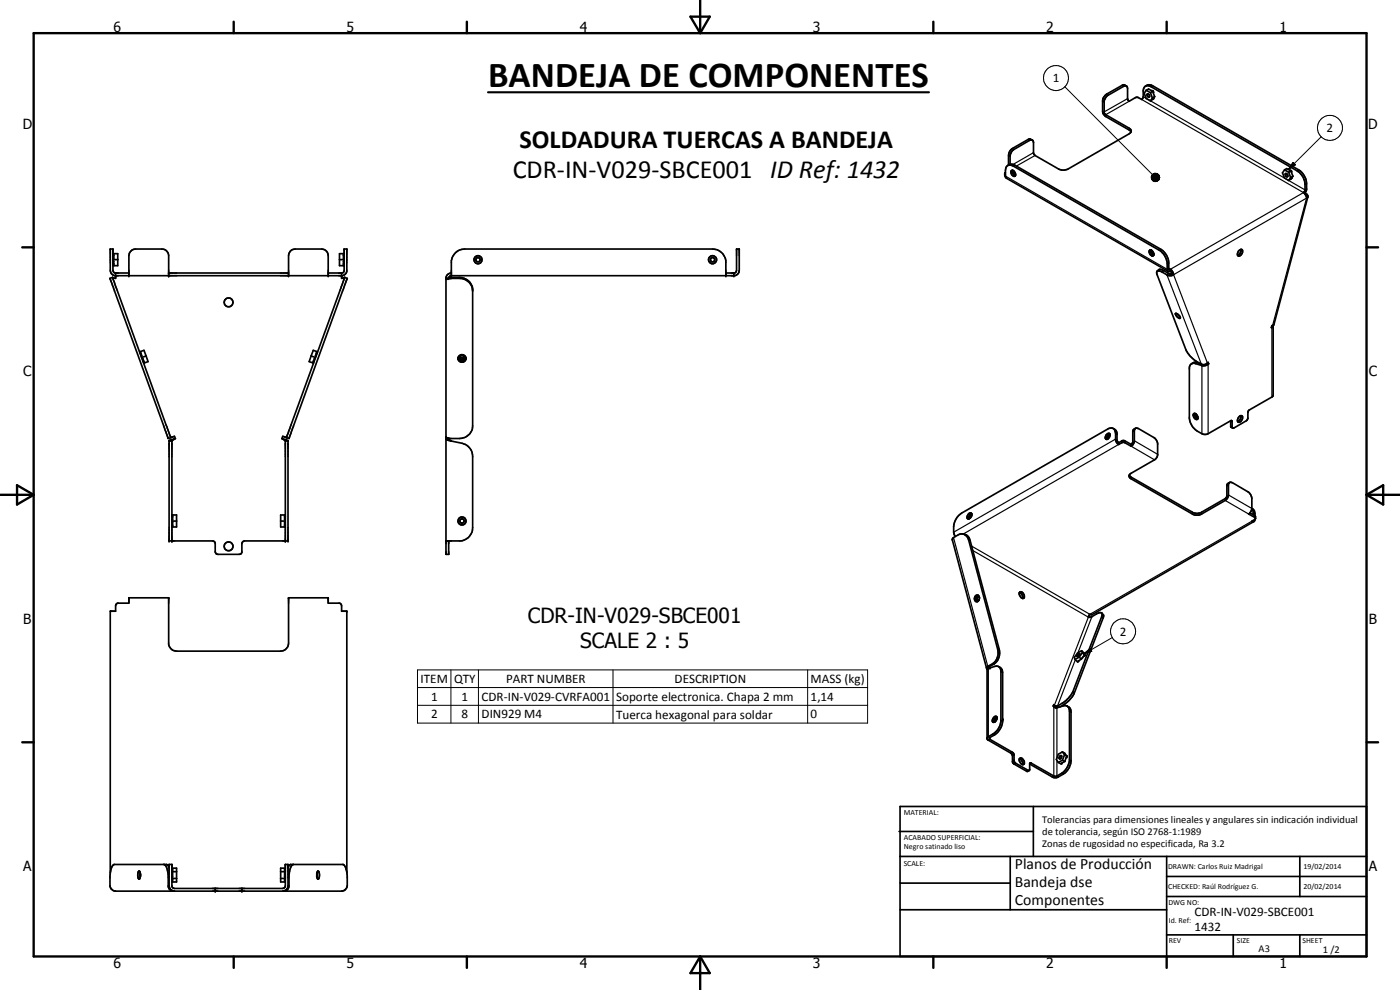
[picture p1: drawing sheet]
<svg xmlns="http://www.w3.org/2000/svg" width="420mm" height="297mm" viewBox="0 0 420 297" stroke-linecap="round" stroke-linejoin="round" font-family="sans-serif">
<g fill="none" stroke="#000" stroke-width=".51">
<path d="M338 25.8l.4 .7v3.2l.5 .7 2.3-1.2 1.4 .6 .5-.6v-2.1a1.41 1.41 0 0 1 .9-1.3 1.41 1.41 0 0 1 1.5 .2l43.8 25.3a5 5 0 0 1 2.4 4.1v1.6l-.5 .8 .3 .3M338 25.8h-.6l-5.3 3.1-.7 1.5v3.3l.4 .7 7.1 4.1 .5 .5v.6M338 25.8a.93 .93 0 0 0-1.2-.2l-4.7 2.7-.8 .7-.4 1.1v3.5l.3 .6 .6 .8 7.3 4.2 .3 .4M339.4 39.6l-.5 .5-18.4 10.6a3.1 3.1 0 0 1-2.8 0l-7.2-4.2-.3-.5v-3.4l-.5-.6M343.8 25.8l1-.4 1.1 .3 43.9 25.3a5.2 5.2 0 0 1 2.3 4.1v1.8l-.6 1.2M344 27.1l.7-.4 1.4 .6M344 27.1l-.6 .9 .6 1.5 1.3 .8M344 27.1l1.3 .7M344.3 28.2a.56 .56 0 0 1 .6 .3 .56 .56 0 0 1-.1 .7l-.5-.4zM345.3 27.8l.6 1.6M345.9 29.4l-.6 .9M346.1 27.3l.4 1.7"/>
<path d="M346.1 27.3l-.8 .5M346.1 29.6h.1M346.2 29.6l-.9 .7M346.5 29l-.4 .6h.1M346.5 29l-.6 .4M301.5 52l.2 .8M301.5 52l.2 .3M301.7 51.7l-.2 .3M302.4 49.7l-.5 .6-.2 .9v1.8l.3 .5 48.6 27.9M302.4 49.7l.8-.2 .9 .3 43.8 25.3a5.2 5.2 0 0 1 2.4 3.7v2.2l.3 .4M303.1 49.3l1.5 .3 43.8 25.2a5.2 5.2 0 0 1 2.4 4.1v1.7l.4 .2M303.1 49.3l-.7 .4"/>
<path d="M303.5 51.2a.99 .99 0 0 1 1.1 .5 .99 .99 0 0 1-.2 1.2 1.22 1.22 0 0 1-.9-1.7zM303.9 51.1l.1 .8 .7 .7M304.2 51.3a.67 .67 0 0 0 .6 .9M309.6 42l-.6 .1-5.3 3.2-.6 1.6v2.4M309.8 42l-.6-.3-.5 .1-5.3 3.1-.6 .9-.1 .8v2.9M385.5 51l.7-.4 1.4 .6M385.5 51l-.6 .9 .6 1.5 1.2 .7M385.5 51l1.2 .7M385.8 52.1a.51 .51 0 0 1 .6 .3 .51 .51 0 0 1-.2 .6l-.4-.5zM386.7 51.7l.6 1.6M387.3 53.3l-.6 .8M387.6 51.2l.4 1.7"/>
<path d="M387.6 51.2l-.9 .5M387.6 53.5h.1M387.7 53.5l-1 .6M388 52.9l-.4 .7 .1-.1M388 52.9l-.7 .4M391.5 58.1l.6 1.3 .4-.3-.3-.8M391.6 58l.6 .3M392.2 58.3l-.5 .1M392.5 59.1l-10.2 38.4-.4 .2M33.9 79.3h.3M33.9 76.1h1.4v3.6h-1.4M33.9 78.4h.3v1.3"/>
<path d="M33.9 76.5h.3M33.9 76.7h.3M33.9 79.1h.3M33.9 77.9h1.4M34.2 76.1v1.4h-.3M101.9 77.9h1.4M103.1 79.3h.2M103.1 76.1v1.4h.2M103.1 76.5h.2M103.1 76.7h.2M103.1 79.1h.2M103.3 76.1h-1.4v3.6h1.4"/>
<path d="M103.3 78.4h-.2v1.3M345.1 75a1.14 1.14 0 0 1 .9 1.8 1.17 1.17 0 0 1-.9-1.8zM345.4 75a1.34 1.34 0 0 0 .8 1.5M345.7 75.2l.1 .7 .5 .2M371.7 75.4l.5-.5 .5-.1a1.35 1.35 0 0 1-.9 2l-.4-.3zM372.4 74.8l-.2 1.1-.8 .7M33.8 83.2l.1 .2M33.8 83.2l-.8 .3 .2 .7 17.1 46.9 .2 .5 .8-.3M33.8 83.2v.2M33.8 83.4l17.5 47.9M34.7 81.9v1.6l-.8-.1M38.7 81.9h-4.2l-.3-.2-.3-.6v-6.4h-.8v6.7l.4 .8 .9 .5h68.4l.9-.5 .4-.8v-6.7h-.8v6.6l-.2 .4-.4 .2h-4.2"/>
<path d="M38.7 82.7v-6a2.09 2.09 0 0 1 2-2h7.9a2 2 0 0 1 2 2v6M50.6 81.9h36M86.6 82.7v-6a2 2 0 0 1 2-2h7.9a2 2 0 0 1 2 2v6M102.5 81.9v1.6l.9-.2M103.5 83.2l-17.5 48.1M103.5 83.2l.7 .4-17.3 47.5-.2 .5-.7-.3M103.5 83.2v.1M133.8 83.5v82.8h.9v-4M133.8 83.5h1.7M134.7 83.5h-.9M135.5 82.7v-4.5a4.1 4.1 0 0 1 4-3.5h74.4a4.1 4.1 0 0 1 3.9 3.5v4.5M135.5 83.5a5.9 5.9 0 0 1 5.4 1.3l.9 1.6"/>
<path d="M135.5 83.2v.3M135.5 83.2h2.4a3.9 3.9 0 0 1 3.9 4.1M135.5 83.2l-.8 .3M135.5 81.9l-1.3 .6-.4 1M141.8 86.5v41.3a3.8 3.8 0 0 1-3.9 3.8l-3.2-.1M217.8 81.9h2.7l.4-.4 .2-6.8h.8l-.1 6.7-.3 .8-1 .5h-85.3l-.5 .8M220.2 81.9v.8M347.2 81.4v1l8.9 22.9 1.1 1.6 1.9 1.6 1.7 .8h.9l.5-.2M347.2 81.4a1.3 1.3 0 0 1 2.1-.2l1.4 .8M347.2 81.4h1l2 1.1M350.7 82l-.5 .5M350.7 82l1 .2"/>
<path d="M351.2 81.3l-.6 .1M351.2 80.8v.5M351.2 80.8a2.05 2.05 0 0 1 1 1.6M351.2 81.3l.5 .9M351.7 82.2l.5 .2M352.2 82.4l-.7 .3-1.3-.2M352.8 94.1a1.42 1.42 0 0 1 1.3 1.4 1.72 1.72 0 0 1-1.3-1.4zM353.4 94.3l.6 .6M381.6 98.2l.1 .1M381.9 97.7l.2 .1v20.9l-.4 .4-6.8 4-.4 .6v1.9l-.5 .6-3.8 2.3-.4-.4v-1.7l-.5-.2M381.9 97.7h-.2l-.2 .6h.2M382.1 98l-.4 .3"/>
<path d="M42.1 105.5l.5 1.3-.2 .1M42.1 105.5l-.2 .1M42.1 105.5l1.1-.4 .6 1.7M42.2 105.9l-.2 .1M42.3 106l-.2 .2M42.6 107.7l.3-.1 .4 1.3M43.1 108.3l-.2 .1M43.2 108.5l-.2 .1M43.3 108.9l-.2 .1M43.8 106.8l.6 1.7-1.1 .4M43.8 106.8l-1.3 .5M93.4 106.8l-.6 1.7 1.1 .4"/>
<path d="M93.4 106.8l1.3 .5M93.9 108.9l.2 .1M94 108.5l.3 .1M94.1 108.3l.2 .1M94.6 107.7l-.3-.1-.4 1.3M94.9 106l.2 .2M94.9 105.9l.3 .1M95.1 105.5l.2 .1M95.1 105.5l-.5 1.3 .3 .1M95.1 105.5l-1.1-.4-.6 1.7M137.4 107.4a1.23 1.23 0 0 0 1.3 1 1.23 1.23 0 0 0 1.2-1M138.1 107.1l.5 .3 .7-.3"/>
<path d="M357.6 109.1l.9-.4 1.8 .4M360.7 109.7l-1.9-.6a1.29 1.29 0 0 0-1.9 1.3v15.2a5.6 5.6 0 0 0 3.8 4.5l.7 .2 1.2-.2 6.7-3.9M361.1 109.4l-.4 .3M362.2 109.1l.4 .2M362.4 108.9l.3 .2M362.4 108.9l.2-.2 .1 .4M362.4 108.9l-.2 .2M362.6 109.3l-1 .4h-.9M362.7 109.1l-.1 .2M50.7 132.3h.9M51.3 131.3l1.1-.4 .3 .7-.3 .1M51.3 131.3h.1"/>
<path d="M52.4 131.7l-1.7 .6v30h13.3l.6 .6v2.8l.2 .4 .6 .2 6.8-.1 .4-.5v-2.8l.2-.3 .6-.3h13v-30l-1.2-.5M52.4 131.7l-.8 .5v30.1M84.9 131.7l.7 .5v30.1M84.9 131.7l.1 .1M85.6 132.3h.8M86 131.3l-1.1-.4-.3 .7 .3 .1M86 131.3h.1M133.8 131.6h.9M133.8 131l.3 .3 .6 .2M134.7 131.7h-.9l1.5 .6M134.7 131.5v.3l.6 .4M135.3 132.3l3.4 .7a4 4 0 0 1 3.1 3.9v21.4a4 4 0 0 1-3.5 4h-4.5"/>
<path d="M331.9 130.6a.88 .88 0 0 1 1.1-.5 1.25 1.25 0 0 1-1.1 1.7l-.2-.4zM333.1 130.3a1.29 1.29 0 0 0-.9 1.5M333.1 130.7l-.5 .4v.5M334.1 128.6l.7 .4 .4 .7v2.3l.5 .8M334.1 128.6l.4 .3a4.9 4.9 0 0 1 .3 3.1l.4 .9 .5 .4M334.1 128.6l-.5-.2-.9 .2-44.1 25.4a5.4 5.4 0 0 0-2.4 4v1.7l.5 1.3M335.7 133.3l1.1-.5 .5-.1 2.2 1.2M335.7 132.8l1.1-.6h.7l2 1.1M335.7 132.8v.5M339.5 133.3v.6M339.5 133.9l.5-.5 .4-.9v-3.4a.74 .74 0 0 1 1.2-.5l4.9 2.8 .5 .6 .4 1.1v3.7l-.9 1.2-7.3 4.2-.3 .3M340.8 128.5l-.8 .7v3.3l-.5 .8"/>
<path d="M358.6 124.1l.1 .8 .8 .7M359 124.2l-.2-.1a.62 .62 0 0 0-.7 .4 .62 .62 0 0 0 .2 .8l.7 .6 .5-.3M359 124.2l.5 .9v.5M359 124.2v.6l.5 .4M369.3 126.2v1.8l.6 .4M372 124.9l.7-.1a1.21 1.21 0 0 1 0 1.2 1.21 1.21 0 0 1-1.2 .6l-.1-.7zM372.4 124.7a1.51 1.51 0 0 1-1 1.7M51.6 154.9h.2M51.6 154.5h1.4v3.6h-1.4M51.6 156.7h.2v1.4M51.6 157.7h.2M51.6 157.5h.2"/>
<path d="M51.6 155.1h.2M51.6 156.3h1.4M51.8 154.5v1.4h-.2M84.2 156.3h1.4M85.4 154.9h.2M85.4 154.5v1.4h.2M85.4 157.7h.2M85.4 157.5h.2M85.4 155.1h.2M85.6 154.5h-1.4v3.6h1.4M85.6 156.7h-.2v1.4M290.8 154.1l.5-.2a1.04 1.04 0 0 1 .1 1.2 1.04 1.04 0 0 1-1 .5l-.1-.7z"/>
<path d="M291.6 154.2l-.7 .7-.2 .8M291.6 154.6a.61 .61 0 0 0-.5 .9M338.9 142.5l.5 .6 18.4 10.6a2.72 2.72 0 0 0 2.8 0l7.5-4.4 .1-3.7 .8-.8M338.9 142.5v.6l.3 .4 19.2 11 1.3 .1 .7-.3 7.3-4.1a2.04 2.04 0 0 0 1-1.7v-3.2a.74 .74 0 0 1 1.2-.5l4.8 2.9a2.58 2.58 0 0 1 1 1.9v3M375.1 153.9l1.5 .8M375.7 152.6l-.3 .9-.7 .7 1.9 1.1 .2 .3M375.7 152.5l.8 .7 .1 1.5M375.7 152.6l.4 .7v1.2M376.3 156.5l-48.7 27.9a.6 .6 0 0 0-.7 .1 .6 .6 0 0 0-.1 .7h.6l2.5-1.4 .8 .1M376.6 154.7l.2 .9M376.6 155.8l-.9 .6 .6 .1M376.6 155.8l-.3 .7"/>
<path d="M376.8 155.6l-.2 .2M288.9 160.2l.9 .4 .5 .5 .4 1 8.7 32.7a3.9 3.9 0 0 1-1.5 4.3l-1.5 .8-.3 .5M288.9 160.2a2.36 2.36 0 0 1 2.3 2l8.7 32.6a4.2 4.2 0 0 1-1.5 4.4l-1.7 1 .4 .2M288.9 160.2l-1 .1-1.7 1-.4 .8 10.3 38.3M292.8 178.7a.87 .87 0 0 1 1.2 .9 .87 .87 0 0 1-1.4 .7l-.2-.7zM293.6 178.6a1.11 1.11 0 0 0-.3 1.9M293.9 179.2a.47 .47 0 0 0-.7 .4 .47 .47 0 0 0 .6 .5M305.9 177.8a1.46 1.46 0 0 1 1 1.8M306 177.8a.97 .97 0 0 1 1.4 .9v.6a.75 .75 0 0 1-.8 .2 .75 .75 0 0 1-.5-.7zM323.5 196.3l.6-.1-.8 .8zM323.9 197.1l.6 .7M323.9 197.1l-1.2 .8"/>
<path d="M324.5 197.8l-1.1 .8-.7-.7M324.6 195.2l.7 .7 .4 .7M324.6 195.2l-1.2 .8-1 1.3 .3 .6M324.6 195.2l.3 .6M324.9 195.8l.8 .8M324.9 195.8l-1 1.3M324.9 197.2v.2M325.7 196.6l-.3 .3-.1-.1-.8 1M330.7 183.9v1.1l-8.7 22.6-1.3 1.8-1.6 1.4-1.9 1.1-.6-.1-.3-.4-.3 .4 .7 .5 .5 .1a3.5 3.5 0 0 1 3.1-.5l.7 1.2v15.2a5.4 5.4 0 0 1-2.4 3.7l-1.6 .9h-.6l-7-4-.4 .2-.1 2.1M330.7 183.9l.5 .8-.1 .7-8.8 22.9-1.5 1.9-2.8 1.9M296.1 200.4l.3 .3M296.4 200.7h.1"/>
<path d="M296.4 200.7l-.2 .1v20.9l7.3 4.4 .4 .7v1.8l.3 .6 4 2.2 .7-.2M296.4 200.7l2.1-.8a1.35 1.35 0 0 1 1.9 1.3v15.3a5.2 5.2 0 0 1-2.4 3.7l-1.8 1.2M297.1 200.4h.1M298.2 215.3a.58 .58 0 0 1 .9-.3 .58 .58 0 0 1 0 .9l-.4 .6a.61 .61 0 0 1-.9-.1 .61 .61 0 0 1 .3-.9zM299.2 215.2l-.7 .5-.2 1M299.2 215.6l-.5 .4v.5M299.7 200l.9 .7 .3 1.1v14.6a5.4 5.4 0 0 1-2.4 4.1l-1.4 .8-.1 .4 6.9 4 .4 .7v1.9l.4 .6 4.2 2.3M300.9 215.8l.1 .1M300.9 215.6l.1 .3M301 215.9l-.1 .4M320.2 211.8l.8 .5 .4 1.4v14.5a5 5 0 0 1-2.3 4.1l-1.7 .9-1.2 .1-7.2-4.1M305.9 227.7a1.46 1.46 0 0 1 1 1.7"/>
<path d="M306.1 227.5a1.31 1.31 0 0 1 1.2 1.8l-.4 .1-.5-.3-.5-.9zM318 226.9l.4-.2a.56 .56 0 0 1 .1 .6 .56 .56 0 0 1-.6 .3zM318.8 225.6l.8 .4 .7 .9M318.8 225.6l-1.2 .7-.6 1.6 .6 .9M318.8 228.1l.8 .4M318.8 228.1l-1.2 .7M318.8 225.6l.7 .9M319.5 226.5l.8 .4M319.5 226.5l-.7 1.6M319.6 228.5l-1.1 .7-.9-.4M320.3 226.9l-.7 1.6M49.3 259.4a4.2 4.2 0 0 1 1.2 3.5l.1 3.4 .4 .7 1 .4"/>
<path d="M87.9 259.4a4.2 4.2 0 0 0-1.2 3.5v2.9a1.57 1.57 0 0 1-1.5 1.6M269.8 249.5h40.3M270.1 242h140v45h-140zM270.1 257h140M303.2 257v16M310.1 242v15M350.1 257v30M390.1 257v12M33.1 261.8v-78.4h1.6v-1.9l.6-.5h3.4v-1.6h11.9v13.9a2.44 2.44 0 0 0 2.4 2.1h31.2a2.46 2.46 0 0 0 2.4-2.4v-13.6h11.9v1.6h3.4l.6 .5v1.9h1.6v78.4M41.6 261.5l.1-.1a1.79 1.79 0 0 1 0 2.4 1.93 1.93 0 0 1-.1-2.3zM42.1 262.1v1M50.7 260.3l-.7-.9h-15.8a4.2 4.2 0 0 0-1.2 3.5v2.9a1.77 1.77 0 0 0 1.7 1.6h67.8a1.84 1.84 0 0 0 1.7-1.6l-.1-3.9a3.6 3.6 0 0 0-1.1-2.5h-15.8l-.8 .9"/>
<path d="M51.6 260.7h.2v2.4h-.2M51.6 260.5h1.4v4.1h-1.2v-.8h-.2M51.6 261.4h.2M51.6 263.6h1.4M51.8 261.5h1.2M52.4 267.4a1.65 1.65 0 0 1-1.7-1.6v-6.4h.9v6.6l.5 .5 32.8 .1 .7-.6v-6.6h.8v6.6l-.5 1-1 .4M64.6 266.6v.8M72.6 266.6v.8M84.2 263.6h1.4M84.2 261.5h1.2M85.4 261.4h.2M85.6 260.7h-.2v2.4h.2"/>
<path d="M85.6 260.5h-1.4v4.1h1.2v-.8h.2M95.1 262.1v1M95.1 262v1.1M95.1 262l.3-.6a1.72 1.72 0 0 1 .1 2.4l-.4-.7M270.1 265h33.1M270.1 273h80M350.1 269h60M350.1 263h60M350.1 280.5h60M370.1 280.5v6.5M390.1 280.5v6.5"/>
<circle cx="143.4" cy="77.9" r=".65"/>
<circle cx="143.5" cy="77.9" r="1.21"/>
<circle cx="213.8" cy="77.9" r="1.21"/>
<circle cx="213.9" cy="77.9" r=".65"/>
<circle cx="68.6" cy="90.7" r="1.32"/>
<circle cx="138.6" cy="107.3" r=".65"/>
<circle cx="138.7" cy="107.6" r="1.18"/>
<circle cx="138.6" cy="156.3" r=".64"/>
<circle cx="138.7" cy="156.3" r="1.21"/>
<circle cx="68.6" cy="163.9" r="1.32"/>
</g>
<g fill="#000">
<circle cx="301.7" cy="52.8" r=".25"/>
<circle cx="301.7" cy="52.8" r=".18"/>
<circle cx="38.7" cy="82.7" r=".25"/>
<circle cx="50.6" cy="82.7" r=".25"/>
<circle cx="50.6" cy="81.9" r=".25"/>
<circle cx="86.6" cy="82.7" r=".25"/>
<circle cx="98.5" cy="82.7" r=".25"/>
<circle cx="133.9" cy="83.6" r=".25"/>
<circle cx="134.4" cy="83.5" r=".25"/>
<circle cx="135.5" cy="82.7" r=".25"/>
<circle cx="217.8" cy="82.7" r=".25"/>
<circle cx="220.2" cy="82.7" r=".25"/>
<circle cx="220.2" cy="81.9" r=".25"/>
<circle cx="369.3" cy="126.2" r=".25"/>
<circle cx="38.7" cy="179.4" r=".25"/>
<circle cx="50.6" cy="179.4" r=".25"/>
<circle cx="50.7" cy="162.3" r=".25"/>
<circle cx="51.6" cy="162.3" r=".25"/>
<circle cx="85.6" cy="162.3" r=".25"/>
<circle cx="86.4" cy="162.3" r=".25"/>
<circle cx="86.6" cy="179.4" r=".25"/>
<circle cx="98.5" cy="179.4" r=".25"/>
<circle cx="104.1" cy="183.4" r=".25"/>
<circle cx="297.1" cy="200.4" r=".25"/>
<circle cx="50.7" cy="259.4" r=".25"/>
<circle cx="51.6" cy="259.4" r=".25"/>
<circle cx="85.6" cy="259.4" r=".25"/>
<circle cx="86.4" cy="259.4" r=".25"/>
<circle cx="64.6" cy="267.4" r=".25"/>
<circle cx="64.6" cy="266.6" r=".25"/>
<circle cx="72.6" cy="266.6" r=".25"/>
<circle cx="72.6" cy="267.4" r=".25"/>
</g>
<g fill="none" stroke="#000" stroke-width=".35">
<path d="M330.9 30.4l.5 .2M332.1 28.3l.5 .3M336.8 25.6l.4 .3M338.4 29.6l-7 4M338.9 30.4l-7.1 4M338.9 38.5v.5M342.6 29.8l48.6 28-40 23-.4-.3-.5 .3-48.6-28M343.1 29l48.6 28 .4-.3M345.9 25.7l-.4 .3M302.7 46.6l.4 .3M303.9 44.5l.4 .3M304.6 49.6l-.5 .2"/>
<path d="M308.5 41.9l.5 .2M310.2 45.8l-6.1 3.5M310.6 46.7l-5.6 3.1M389.8 51l-.5 .3M392.1 55.1l-.4 .3M348.4 74.8l-.5 .3M350.8 78.9l-.5 .3M349.3 81.2l-.5 .5M350.2 82.5l10.3 26.8M381.7 98.3v20.8M381.9 97.7l10.2-38.3-39.9 23 10.2 26.5M359.2 108.8l-.4 .3"/>
<path d="M360.7 109.7v20.4M362.6 109.3v20.8M334.8 131.7l-48.6 28M334.8 130.1l.4 .2M335.7 133.3l-46.6 26.9M336.7 132.3v.5M337.6 132.3v.5M339.5 133.9l7 4.1M340.4 132.2l7 4.1M340.4 129.3l-.4 .2M369.3 126.2l.5 .3M369.3 127.9l.5 .2"/>
<path d="M339.4 143.1v.5M357.8 153.7v.5M360.6 153.7v.5M367.7 150.2l7 4M368.7 148.5l7 4.1M368.7 145.5l-.5 .3M375.7 156.4l-48.6 27.9-35.5-20.4M376.1 153.9l.5 .3M376.6 154.7v.6M286.2 161.3l10.2 38.6 .5 .1M290.7 162.1l.5 .1M292 165.2l34.6 20-10.2 26.4-.3 .2"/>
<path d="M297.9 199.1l.5 .1M299.4 194.8h.5M322.7 197.9l-5.3 13.9 .4 .4M327.7 185l-4.2 10.9M330.7 185l.4 .4M296.6 200.6v20.4l.5 .3v.5l-.5 .3M296.8 200.1l.1 .3-.5 .3M300.4 216.1l.5 .3M300.4 201.5l.5 .3M316.3 212v20.8l-.5 .3M317.2 212.4v15.1M318.8 211l.4 .5"/>
<path d="M321 213.4l.4 .3M322 207.6l.4 .4M298 220.2l.5 .3M303.9 225.7l-.6 .3M304.3 226.5l-.4 .3M304.3 228.1l-.4 .3M304.8 229l-.5 .2M308.6 231.1l-.5 .3M309.5 229l-.5 .2M317.2 228.1v4.7l.5 .3M318.6 232l.5 .3M321 228l.4 .2"/>
</g>
<g fill="none" stroke="#000" stroke-width=".71">
<path d="M10.1 9.9h400v277.1h-400zM70.1 6.5v3.4M140.1 6.5v3.4M207.2 5h5.8l-2.9 4.9zM210.1 0v9.9M280.1 6.5v3.4M350.1 6.5v3.4M6.7 74.2h3.4M410.1 74.2h3.5M.1 148.5h10M5.1 145.6l5 2.9-5 2.9zM410.1 148.5h10"/>
<path d="M410.1 148.5l5-2.9v5.8zM6.7 222.7h3.4M410.1 222.7h3.5M70.1 287v3.4M140.1 287v3.4M210.1 287v10M210.1 287l2.9 5h-5.8zM280.1 287v3.4M350.1 287v3.4"/>
</g>
<g fill="none" stroke="#000" stroke-width=".3">
<path d="M319.6 26l26.3 26.4M345.5 53.1l2.5 .2-2.5 .1zM345.5 53.4l2.5-.1-2.4 .3zM345.5 53.2h2.5M345.6 52.8l2.4 .5-2.5-.2zM345.6 53.6l2.4-.3-2.3 .6zM345.7 52.6l2.3 .7-2.4-.5zM345.7 53.9l2.3-.6-2.1 .8zM345.9 52.4l2.1 .9-2.3-.7zM345.9 54.1l2.1-.8-2 1zM346 52.2l.3-.1 1.7 1.2zM346 52.2l2 1.1-2.1-.9z"/>
<path d="M346 54.3l2-1-1.7 1.1zM346.3 52.1l.2-.1 1.5 1.3zM346.3 54.4l1.7-1.1-1.5 1.2zM346.5 52h.3l1.2 1.3zM346.5 54.5l1.5-1.2-1.2 1.2zM346.8 52h.3l.9 1.3zM347.1 52l.2 .1 .7 1.2zM347.3 52.1l.7 1.2zM347.5 52.3l.5 1zM347.8 52.5l.2 .8zM347.9 52.7l.1 .6zM348 53.3l-.9 1.1-.3 .1z"/>
<path d="M348 53.3l-.9 1.1zM348 53.3l-.7 1.1zM348 53.3l-.5 .9zM348 53.3l-.2 .7zM348 53.3l-.1 .5zM348 53.3v.2zM388.1 48.7l.7 .7-2.1 1.4zM396.5 41l-9.8 9.8M325.2 196.2l2-1.6 .4 .8zM333.8 191.3l-8.6 4.9M125.3 201h135.1v16h-135.1zM125.3 206.3h135.1"/>
<path d="M125.3 211.6h135.1M135.3 201v16M143.6 201v16M184 201v16M242.4 201v16"/>
<circle cx="316.9" cy="23.4" r="3.7"/>
<circle cx="399.1" cy="38.4" r="3.8"/>
<circle cx="337" cy="189.4" r="3.7"/>
</g>
<path d="M146.5 27.7h132.3" fill="none" stroke="#000" stroke-width=".63"/>
<g fill="#000">
<path d="M347.9 52.7l.1 .6zM347.8 52.5l.2 .8zM347.5 52.3l.5 1zM347.3 52.1l.7 1.2zM347.1 52l.2 .1 .7 1.2zM346.8 52h.3l.9 1.3zM346.5 52h.3l1.2 1.3zM346.3 52.1l.2-.1 1.5 1.3zM346 52.2l.3-.1 1.7 1.2zM346 52.2l2 1.1-2.1-.9zM345.9 52.4l2.1 .9-2.3-.7zM345.7 52.6l2.3 .7-2.4-.5z"/>
<path d="M345.6 53.6l2.4-.3-2.3 .6zM345.7 53.9l2.3-.6-2.1 .8zM345.9 54.1l2.1-.8-2 1zM346 54.3l2-1-1.7 1.1zM346.3 54.4l1.7-1.1-1.5 1.2zM346.5 54.5l1.5-1.2-1.2 1.2zM348 53.3l-.9 1.1-.3 .1zM348 53.3l-.9 1.1zM348 53.3l-.7 1.1zM348 53.3l-.5 .9zM348 53.3l-.2 .7zM348 53.3l-.1 .5z"/>
<path d="M348 53.3v.2zM388.1 48.7l.7 .7-2.1 1.4zM325.2 196.2l2-1.6 .4 .8z"/>
</g>
<path d="M345.5 53h2.5" fill="none" stroke="#000" stroke-width=".42"/>
<path d="M345.5 53.4h2.5" fill="none" stroke="#000" stroke-width=".38"/>
<text font-size="11" x="146.5" y="26.2">BANDEJA DE COMPONENTES</text>
<g font-size="7.9">
<text x="155.9" y="44.5">SOLDADURA TUERCAS A BANDEJA</text>
<text x="153.9" y="53.5">CDR-IN-V029-SBCE001 ID Ref: 1432</text>
</g>
<g font-size="6.3">
<text x="158.4" y="187">CDR-IN-V029-SBCE001</text>
<text x="174.1" y="194.5">SCALE 2 : 5</text>
</g>
<g font-size="4.7">
<text x="304.6" y="260.8">Planos de Producción</text>
<text x="304.6" y="266.2">Bandeja dse</text>
<text x="304.6" y="271.6">Componentes</text>
</g>
<g font-size="4.2">
<text x="34" y="9.6">6</text>
<text x="104" y="9.6">5</text>
<text x="174" y="9.6">4</text>
<text x="244" y="9.6">3</text>
<text x="314" y="9.6">2</text>
<text x="384" y="9.6">1</text>
<text x="6.8" y="38.7">D</text>
<text x="410.6" y="38.7">D</text>
<text x="7" y="112.9">C</text>
<text x="410.8" y="112.9">C</text>
<text x="7" y="187.1">B</text>
<text x="410.8" y="187.1">B</text>
<text x="7" y="261.4">A</text>
<text x="410.8" y="261.4">A</text>
<text x="34" y="290.4">6</text>
<text x="104" y="290.4">5</text>
<text x="174" y="290.4">4</text>
<text x="244" y="290.4">3</text>
<text x="314" y="290.4">2</text>
<text x="384" y="290.4">1</text>
</g>
<g font-size="3.9">
<text x="315.9" y="24.7">1</text>
<text x="398.1" y="39.7">2</text>
<text x="336" y="190.7">2</text>
<text x="126.2" y="204.9">ITEM</text>
<text x="136.3" y="204.9">QTY</text>
<text x="151.9" y="204.9">PART NUMBER</text>
<text x="202.5" y="204.9">DESCRIPTION</text>
<text x="243.3" y="205">MASS (kg)</text>
<text x="129.4" y="210.2">1</text>
<text x="129.4" y="215.6">2</text>
<text x="138.5" y="210.2">1</text>
<text x="138.5" y="215.6">8</text>
<text x="144.5" y="210.2">CDR-IN-V029-CVRFA001</text>
<text x="144.5" y="215.6">DIN929 M4</text>
<text x="184.9" y="210.3">Soporte electronica. Chapa 2 mm</text>
<text x="184.9" y="215.6">Tuerca hexagonal para soldar</text>
<text x="243.3" y="210.2">1,14</text>
<text x="243.3" y="215.6">0</text>
<text x="358.5" y="275">CDR-IN-V029-SBCE001</text>
<text x="358.5" y="279.4">1432</text>
</g>
<g font-size="3.1">
<text x="312.7" y="246.8">Tolerancias para dimensiones lineales y angulares sin indicación individual</text>
<text x="312.7" y="250.4">de tolerancia, según ISO 2768-1:1989</text>
<text x="312.7" y="254">Zonas de rugosidad no especificada, Ra 3.2</text>
<text x="377.7" y="285.6">A3</text>
<text x="397" y="285.9">1 /2</text>
</g>
<g font-size="2.4">
<text x="271.2" y="244.4">MATERIAL:</text>
<text x="271.3" y="252">ACABADO SUPERFICIAL:</text>
<text x="271.3" y="254.6">Negro satinado liso</text>
<text x="271.2" y="259.7">SCALE:</text>
<text x="350.6" y="260.8">DRAWN: Carlos Ruiz Madrigal</text>
<text x="391.2" y="260.6">19/02/2014</text>
<text x="350.6" y="266.9">CHECKED: Raúl Rodríguez G.</text>
<text x="391.2" y="266.7">20/02/2014</text>
<text x="350.6" y="271.4">DWG NO:</text>
<text x="350.8" y="276.9">Id. Ref:</text>
<text x="350.8" y="282.8">REV</text>
<text x="371.2" y="282.9">SIZE</text>
<text x="390.9" y="282.9">SHEET</text>
</g>
</svg>
